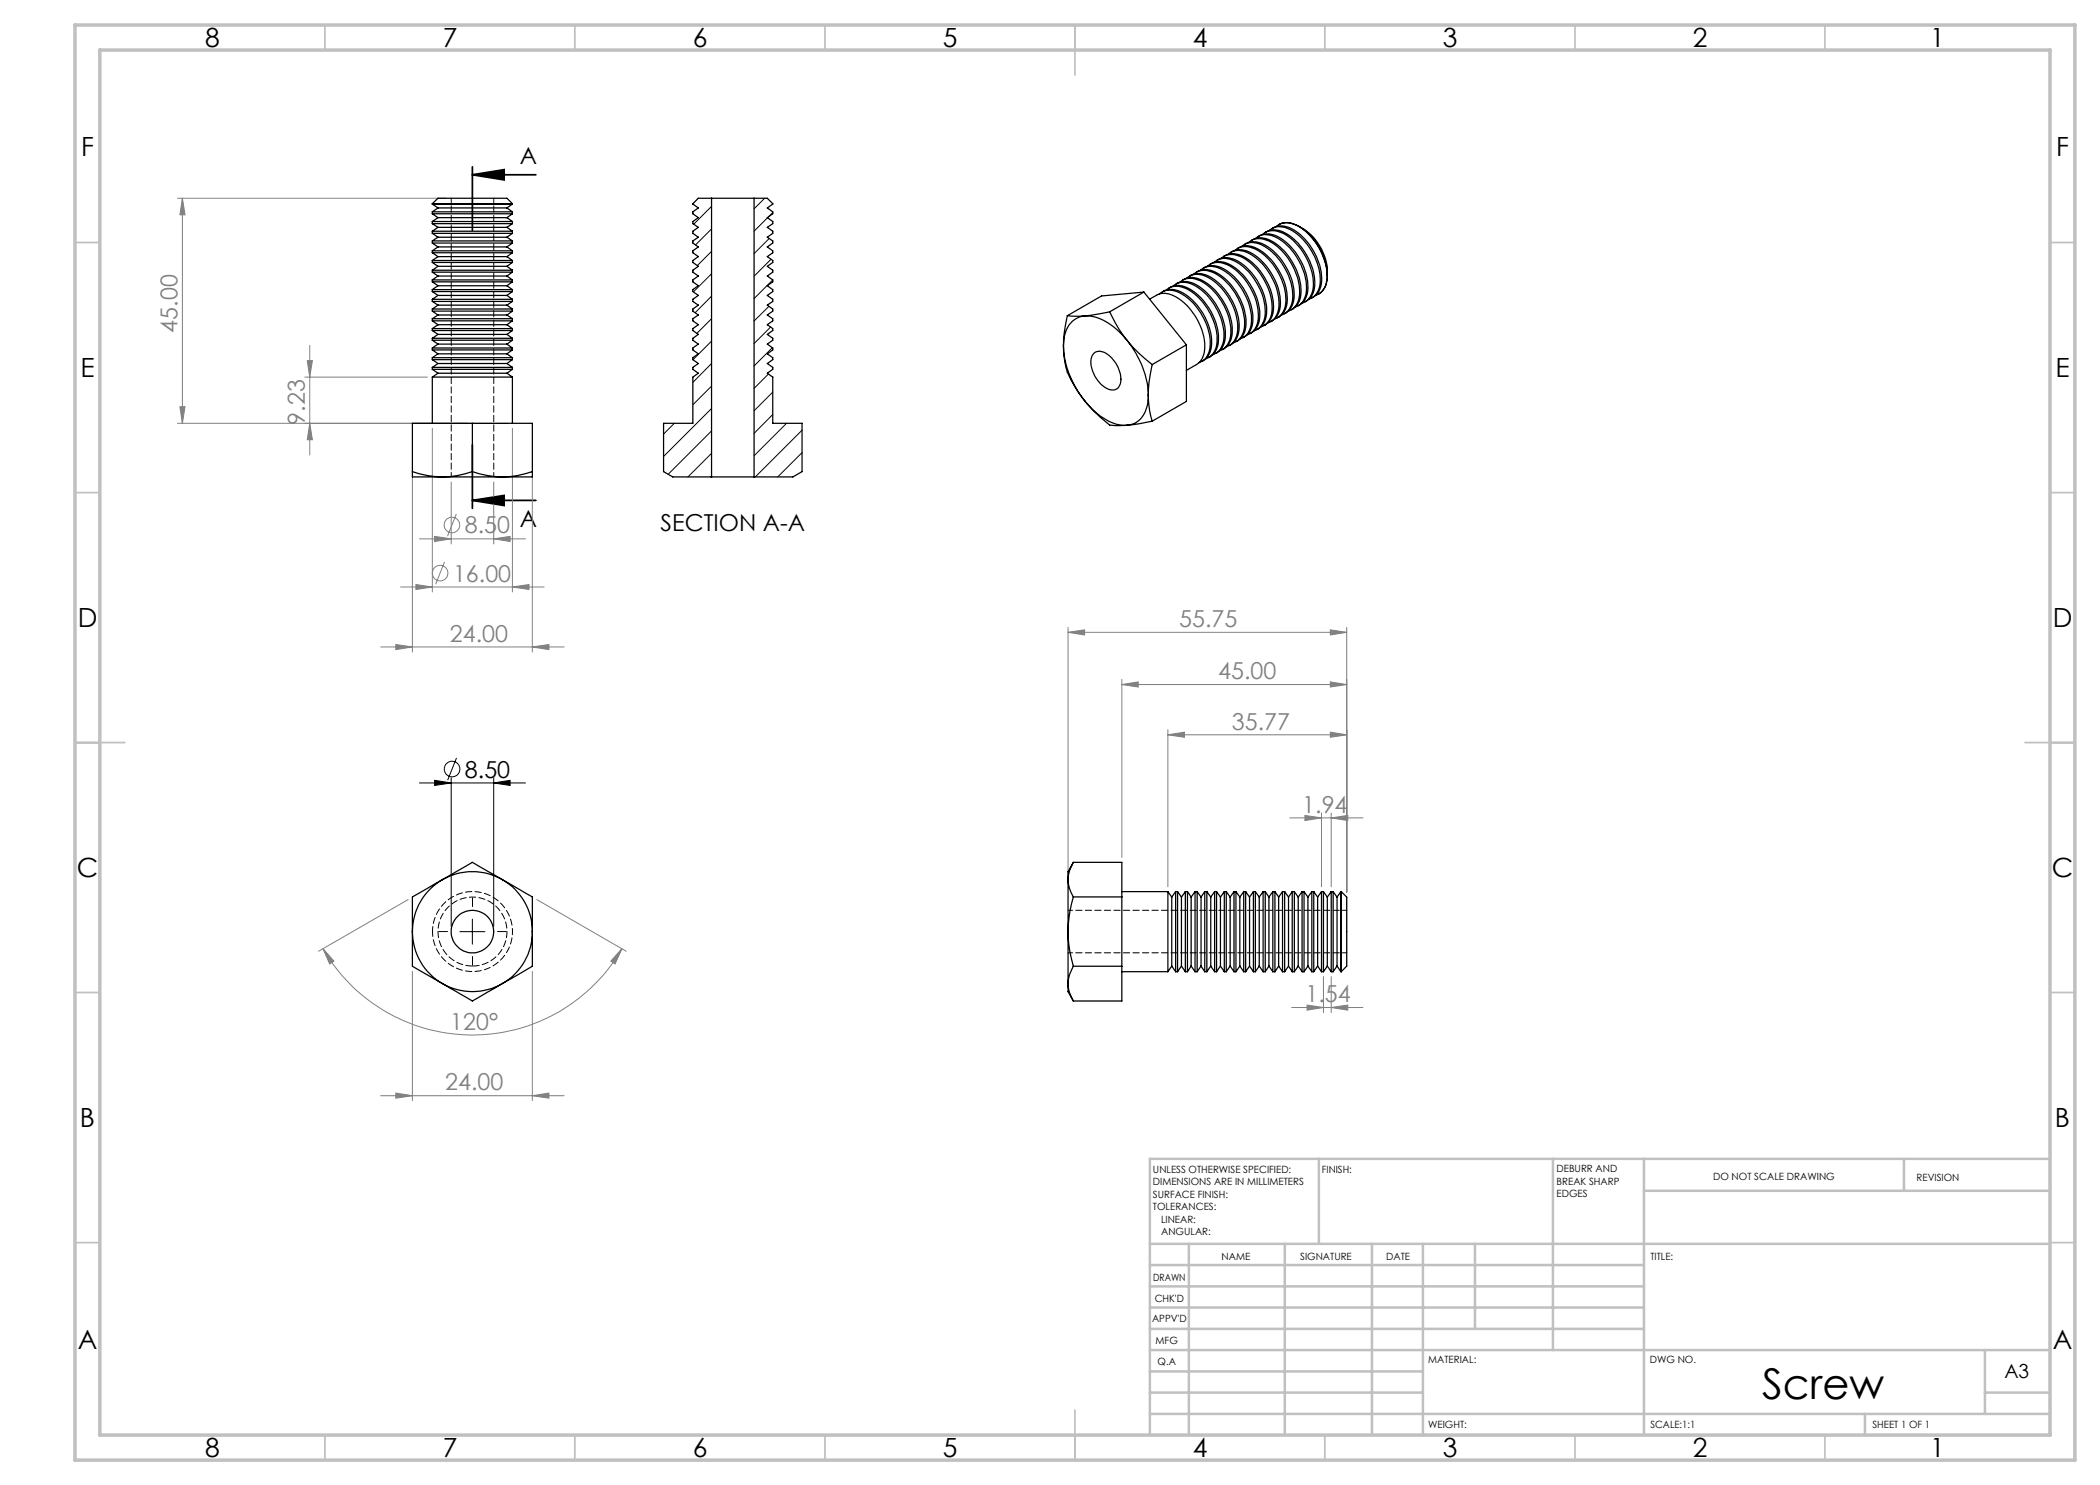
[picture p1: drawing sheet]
<svg xmlns="http://www.w3.org/2000/svg" width="420mm" height="297mm" viewBox="0 0 420 297" stroke-linecap="round" stroke-linejoin="round" font-family="sans-serif">
<g fill="none" stroke="#000" stroke-width=".2">
<path d="M83.9 156.6h21.2M86.9 156.1l3.3 .5-3.3 .5zM90.2 155.6v29.7M91.3 151.6l-1.8 4.4M98.7 156.6l3.3-.5v1zM98.7 155.6v29.7M92 186.3h5M94.5 183.8v5"/>
<circle cx="90.4" cy="153.8" r="1.55"/>
</g>
<g fill="none" stroke="#808080" stroke-width=".2">
<path d="M35.5 39.6h53.7M36.5 39.6v45.1M36.5 39.6l.5 3.4h-1zM61 75.4h24.5M61.5 72.1h1l-.6 3.3zM61.9 69.1v21.9M36 81.3h1l-.5 3.4zM61.9 84.7l.6 3.2h-1zM82.5 95.3v35.1M86.5 85.7v32.7M90.2 96.4v12.4M98.7 96.4v12.4"/>
<path d="M101.5 84.7h-66M102.5 85.7v32.7M106.5 95.3v35.1M80.1 117.4h28.7M83.2 116.9l3.3 .5-3.3 .5zM83.9 107.8h21.2M86.9 107.3l3.3 .5-3.3 .5zM88.9 112.4l-1.8 4.4M91.3 102.8l-1.8 4.4M98.7 107.8l3.3-.5v1zM102.5 117.4l3.3-.5v1zM76.1 129.4h36.7"/>
<path d="M79.2 128.9l3.3 .5-3.3 .5zM106.5 129.4l3.3-.5v1zM213.6 126.5l3.3-.5v1zM213.6 125.5v49.4M213.6 126.5h55.7M224.4 136.9l3.2-.5v1zM224.4 135.9v35.6M224.4 136.9h44.9M266.1 126l3.2 .5-3.2 .5zM266.1 136.4l3.2 .5-3.2 .5zM269.3 125.5v52.9M233.6 147l3.3-.6v1.1z"/>
<path d="M233.6 145.9v31.4M233.6 147h35.7M266.1 146.4l3.2 .6-3.2 .5zM81.6 179.9l-17.9 10.3M107.4 179.9l17.8 10.3M258 163.6h14.6M261 163.1l3.3 .5-3.3 .5zM264.3 162.6v14.7M266.2 163.6l3.4-.5v1zM266.2 162.6v14.7M64.6 189.7l2.2 2.5-.9 .6zM64.6 189.7a34.5 34.5 0 0 0 59.8 0"/>
<path d="M82.5 194.3v25.8M106.5 194.3v25.8M124.4 189.7l-1.4 3.1-.8-.6zM264.7 195.3v7.2M266.2 195.3v7.2M76.1 219.1h36.7M79.2 218.6l3.3 .5-3.3 .5zM106.5 219.1l3.3-.5v1zM258.3 201.5h14.3M261.4 201l3.3 .5-3.3 .5zM266.2 201.5l3.4-.5v1z"/>
<circle cx="88" cy="114.6" r="1.56"/>
<circle cx="90.4" cy="105" r="1.55"/>
</g>
<path d="M94.5 35l6.3-1.1v2.1zM94.5 35h12.7M94.5 33.4v12.7M94.5 89v12.7M94.5 100.1l6.3-1v2zM94.5 100.1h12.7" fill="none" stroke="#000" stroke-width=".35"/>
<path d="M89.5 186.3h-1.8M94.5 181.3v-1.7M94.5 191.3v1.8M99.5 186.3h1.8" fill="none" stroke="#000" stroke-width=".2" stroke-dasharray="15.2 1.3 1.3 1.3"/>
<g fill="none" stroke="#c0c0c0" stroke-width=".35">
<path d="M65 5v5M115 5v5M165 5v5M215 5v10M265 5v5M315 5v5M365 5v5M15 48.5h5M410 48.5h5M15 98.5h5M410 98.5h5M15 148.5h10"/>
<path d="M405 148.5h10M15 198.5h5M410 198.5h5M15 248.5h5M410 248.5h5M65 287v5M115 287v5M165 287v5M215 282v10M265 287v5M315 287v5M365 287v5"/>
</g>
<g fill="none" stroke="#c0c0c0" stroke-width=".5">
<path d="M263.8 231.8v17M310.6 231.8v38.2M328.8 231.8v55.2M328.8 238.2h81.2M380.8 231.8v6.4M410 231.8h-180v55.2M230 248.8h180M230 257.3h98.8M230 253h98.8M237.8 248.8v38.2M257 248.8v38.2M274.4 248.8v38.2"/>
<path d="M284.6 248.8v38.2M295 248.8v17M230 265.8h98.8M230 261.5h98.8M230 278.5h54.6M230 274.3h54.6M230 270h180M397 278.5h13M397 270v12.8M230 282.8h180M373 282.8v4.2"/>
</g>
<path d="M15 5h400v287h-400zM20 10h390v277h-390z" fill="none" stroke="#c0c0c0" stroke-width=".7"/>
<g fill="#000">
<path d="M94.5 35l6.3-1.1v2.1zM94.5 100.1l6.3-1v2z"/>
<path d="M86.9 156.1l3.3 .5-3.3 .5zM98.7 156.6l3.3-.5v1z"/>
</g>
<g fill="#808080">
<path d="M266.2 163.6l3.4-.5v1zM261 163.1l3.3 .5-3.3 .5z"/>
<path d="M213.6 126.5l3.3-.5v1zM266.1 126l3.2 .5-3.2 .5zM224.4 136.9l3.2-.5v1zM266.1 136.4l3.2 .5-3.2 .5zM233.6 147l3.3-.6v1.1zM266.1 146.4l3.2 .6-3.2 .5z"/>
<path d="M79.2 128.9l3.3 .5-3.3 .5zM106.5 129.4l3.3-.5v1zM83.2 116.9l3.3 .5-3.3 .5zM102.5 117.4l3.3-.5v1z"/>
<path d="M98.7 107.8l3.3-.5v1zM86.9 107.3l3.3 .5-3.3 .5z"/>
<path d="M64.6 189.7l2.2 2.5-.9 .6zM124.4 189.7l-1.4 3.1-.8-.6z"/>
<path d="M61.9 84.7l.6 3.2h-1zM61.5 72.1h1l-.6 3.3z"/>
<path d="M36.5 39.6l.5 3.4h-1zM36 81.3h1l-.5 3.4z"/>
<path d="M261.4 201l3.3 .5-3.3 .5zM266.2 201.5l3.4-.5v1z"/>
<path d="M79.2 218.6l3.3 .5-3.3 .5zM106.5 219.1l3.3-.5v1z"/>
</g>
<g fill="none" stroke="#000" stroke-width=".25">
<path d="M142.3 39.6h8.5M142.3 39.6h-2.6l-1.1 1.1 1.1 .9-1.1 .8v.4l1.1 .7-1.1 .8v.4l1.1 .8-1.1 .7v.5l1.1 .7-1.1 .8v.4l1.1 .8-1.1 .8v.3l1.1 .8-1.1 .8v.4l1.1 .8-1.1 .7v.4l1.1 .8-1.1 .8v.4l1.1 .7-1.1 .8v.4l1.1 .8-1.1 .8v.4l1.1 .7-1.1 .8v.4l1.1 .8-1.1 .7v.5l1.1 .7-1.1 .8v.4l1.1 .8-1.1 .8v.3l1.1 .8-1.1 .8v.4l1.1 .8-1.1 .7v.4l1.1 .8-1.1 .8v.4l1.1 .7-1.1 .8v9.3h-5.9v9.6l1.8 1.1h7.8M142.3 39.6v55.8M150.8 39.6h2.7l1.1 1.1-1.1 .9 1.1 .8v.4l-1.1 .7 1.1 .8v.4l-1.1 .8 1.1 .7v.5l-1.1 .7 1.1 .8v.4l-1.1 .8 1.1 .8v.3l-1.1 .8 1.1 .8v.4l-1.1 .8 1.1 .7v.4l-1.1 .8 1.1 .8v.4l-1.1 .7 1.1 .8v.4l-1.1 .8 1.1 .8v.4l-1.1 .7 1.1 .8v.4l-1.1 .8 1.1 .7v.5l-1.1 .7 1.1 .8v.4l-1.1 .8 1.1 .8v.3l-1.1 .8 1.1 .8v.4l-1.1 .8 1.1 .7v.4l-1.1 .8 1.1 .8v.4l-1.1 .7 1.1 .8v9.3h5.8v9.6l-1.8 1.1h-7.8M150.8 39.6v55.8M86.5 40.7h16M86.5 40.8h16M86.5 40.7l1.1-1.1h13.8l1.1 1.1M86.5 42.4h16M86.5 42.8h16M86.5 44.3h16M86.5 44.7h16"/>
<path d="M86.5 46.7h16M86.5 46.2h16M86.5 48.2h16M86.5 48.6h16M86.5 50.2h16M86.5 50.5h16M86.5 52.1h16M86.5 52.5h16M86.5 54h16M86.5 54.4h16M86.5 56h16M86.5 56.4h16"/>
<path d="M86.5 57.9h16M86.5 58.3h16M86.5 59.9h16M86.5 40.7v.1M86.5 42.4v.4M86.5 44.3v.4M86.5 46.2v.5M86.5 48.2v.4M86.5 50.2v.3M86.5 52.1v.4M86.5 54v.4M86.5 56v.4"/>
<path d="M86.5 57.9v.4M86.5 59.9v.4M86.5 40.8l1.1 .8M86.5 42.8l1.1 .7M86.5 44.7l1.1 .8M86.5 46.7l1.1 .7M86.5 48.6l1.1 .8M86.5 50.5l1.1 .8M86.5 52.5l1.1 .8M86.5 54.4l1.1 .8M86.5 56.4l1.1 .7M86.5 58.3l1.1 .8"/>
<path d="M87.6 41.6h13.8M87.6 43.5h13.8M87.6 45.5h13.8M87.6 47.4h13.8M87.6 49.4h13.8M87.6 51.3h13.8M87.6 53.3h13.8M87.6 55.2h13.8M87.6 57.1h13.8M87.6 59.1h13.8M87.6 41.6l-1.1 .8M87.6 43.5l-1.1 .8"/>
<path d="M87.6 45.5l-1.1 .7M87.6 47.4l-1.1 .8M87.6 49.4l-1.1 .8M87.6 51.3l-1.1 .8M87.6 53.3l-1.1 .7M87.6 55.2l-1.1 .8M87.6 57.1l-1.1 .8M87.6 59.1l-1.1 .8M101.4 41.6l1.1 .8M101.4 43.5l1.1 .8M101.4 45.5l1.1 .7M101.4 47.4l1.1 .8"/>
<path d="M101.4 49.4l1.1 .8M101.4 51.3l1.1 .8M101.4 53.3l1.1 .7M101.4 55.2l1.1 .8M101.4 57.1l1.1 .8M101.4 59.1l1.1 .8M102.5 40.7v.1M102.5 42.4v.4M102.5 44.3v.4M102.5 46.2v.5M102.5 48.2v.4M102.5 50.2v.3"/>
<path d="M102.5 52.1v.4M102.5 54v.4M102.5 56v.4M102.5 57.9v.4M102.5 59.9v.4M102.5 40.8l-1.1 .8M102.5 42.8l-1.1 .7M102.5 44.7l-1.1 .8M102.5 46.7l-1.1 .7M102.5 48.6l-1.1 .8M102.5 50.5l-1.1 .8M102.5 52.5l-1.1 .8"/>
<path d="M102.5 54.4l-1.1 .8M102.5 56.4l-1.1 .7M102.5 58.3l-1.1 .8M228.8 58.4l-6.9 4M228.8 58.4l8.5 10.6M228.8 58.4l-8.5 .8-6.8 3.9M229.9 59.8l1.4-.7a4.3 4.3 0 0 1 4.6 .8 12.2 12.2 0 0 1 5 10.2 3.6 3.6 0 0 1-1.6 2.8l-2 1.2M231.9 58.8a3.5 3.5 0 0 1 4.3-.1 12.3 12.3 0 0 1 5.8 10.7 3.3 3.3 0 0 1-2.2 3.1M232.4 58.4a4.1 4.1 0 0 1 4.9 .7 12.2 12.2 0 0 1 5 10.2 3.5 3.5 0 0 1-1.9 3M233.3 58a3.6 3.6 0 0 1 4.3-.1 12.3 12.3 0 0 1 5.8 10.7 3.3 3.3 0 0 1-2.2 3.1M233.8 57.6a3.9 3.9 0 0 1 4.5 .4 12.2 12.2 0 0 1 5.4 10.5 3.5 3.5 0 0 1-1.9 3M234.6 57.2a3.5 3.5 0 0 1 4.3-.1 12.3 12.3 0 0 1 5.9 10.7 3.3 3.3 0 0 1-2.2 3.1"/>
<path d="M235.2 56.8a4.1 4.1 0 0 1 4.9 .7 12.2 12.2 0 0 1 4.9 10.2 3.5 3.5 0 0 1-1.9 3M236 56.4a3.6 3.6 0 0 1 4.3-.1 12.3 12.3 0 0 1 5.8 10.8 3.3 3.3 0 0 1-2.2 3M236.5 56a3.9 3.9 0 0 1 4.5 .4 12.2 12.2 0 0 1 5.4 10.5 3.5 3.5 0 0 1-1.9 3M237.4 55.6a3.5 3.5 0 0 1 4.3-.1 12.3 12.3 0 0 1 5.8 10.7 3.3 3.3 0 0 1-2.2 3.2M237.9 55.2a4.1 4.1 0 0 1 4.9 .7 12.2 12.2 0 0 1 5 10.2 3.5 3.5 0 0 1-1.9 3M238.8 54.8a3.6 3.6 0 0 1 4.3-.1 12.3 12.3 0 0 1 5.8 10.8 3.3 3.3 0 0 1-2.2 3M239.3 54.4a3.9 3.9 0 0 1 4.5 .4 12.2 12.2 0 0 1 5.4 10.5 3.5 3.5 0 0 1-1.9 3M240.1 54a3.5 3.5 0 0 1 4.3-.1 12.3 12.3 0 0 1 5.9 10.8 3.3 3.3 0 0 1-2.2 3.1M240.6 53.7a4.2 4.2 0 0 1 5 .6 12.2 12.2 0 0 1 4.9 10.2 3.5 3.5 0 0 1-1.9 3M241.5 53.2a3.6 3.6 0 0 1 4.3-.1 12.3 12.3 0 0 1 5.8 10.8 3.3 3.3 0 0 1-2.2 3.1M242 52.8a4 4 0 0 1 4.5 .4 12.2 12.2 0 0 1 5.4 10.5 3.5 3.5 0 0 1-1.9 3M242.9 52.5a3.5 3.5 0 0 1 4.3-.2 12.3 12.3 0 0 1 5.8 10.8 3.3 3.3 0 0 1-2.2 3.1"/>
<path d="M243.4 52.1a4.2 4.2 0 0 1 4.9 .6 12.5 12.5 0 0 1 5 10.2 3.5 3.5 0 0 1-1.9 3M244.3 51.6a3.6 3.6 0 0 1 4.3-.1 12.3 12.3 0 0 1 5.8 10.8 3.3 3.3 0 0 1-2.2 3.1M244.8 51.3a4 4 0 0 1 4.5 .3 12.4 12.4 0 0 1 5.4 10.5 3.5 3.5 0 0 1-1.9 3M245.6 50.9a3.5 3.5 0 0 1 4.3-.1 12.3 12.3 0 0 1 5.9 10.7 3.3 3.3 0 0 1-2.2 3.1M246.1 50.5a4.2 4.2 0 0 1 5 .6 12 12 0 0 1 4.9 10.7 3.4 3.4 0 0 1-1.9 2.5M247 50.1a3.6 3.6 0 0 1 4.3-.2 12.3 12.3 0 0 1 5.8 10.8 3.3 3.3 0 0 1-2.1 3.1M247.5 49.7a4 4 0 0 1 4.5 .4 12.4 12.4 0 0 1 5.4 10.4 3.5 3.5 0 0 1-1.9 3M248.4 49.3a3.5 3.5 0 0 1 4.3-.1 12.3 12.3 0 0 1 5.8 10.7 3.3 3.3 0 0 1-2.2 3.1M248.9 48.9a4.2 4.2 0 0 1 4.9 .6 12 12 0 0 1 4.9 10.7 3.4 3.4 0 0 1-1.8 2.6M249.8 48.5a3.6 3.6 0 0 1 4.3-.1 12.3 12.3 0 0 1 5.8 10.7 3.3 3.3 0 0 1-2.2 3.1M250.3 48.1a4 4 0 0 1 4.5 .4 12.4 12.4 0 0 1 5.4 10.4 3.5 3.5 0 0 1-1.9 3M251.1 47.7a3.5 3.5 0 0 1 4.3-.1 12.3 12.3 0 0 1 5.9 10.7 3.3 3.3 0 0 1-2.2 3.1"/>
<path d="M251.6 47.3a4.2 4.2 0 0 1 5 .6 12 12 0 0 1 4.9 10.7 3.4 3.4 0 0 1-1.9 2.6M252.5 46.9a3.6 3.6 0 0 1 4.3-.1 12.3 12.3 0 0 1 5.8 10.7 3.3 3.3 0 0 1-2.2 3.1M253 46.5a4 4 0 0 1 4.5 .4 12.4 12.4 0 0 1 5.4 10.5 3.5 3.5 0 0 1-1.9 3M253.9 46.1a3.5 3.5 0 0 1 4.3-.1 12.3 12.3 0 0 1 5.8 10.8 3.4 3.4 0 0 1-2.2 3M254.4 45.7a4.2 4.2 0 0 1 4.9 .7 12 12 0 0 1 4.9 10.6 3.4 3.4 0 0 1-1.8 2.6M255.3 45.3a3.6 3.6 0 0 1 4.3-.1 12.3 12.3 0 0 1 5.8 10.7 3.4 3.4 0 0 1-2.2 3.1M255.8 44.9a4.1 4.1 0 0 1 4.3 .6 12.4 12.4 0 0 1 5.4 9.6M259.8 45.3a10.7 10.7 0 0 1 5.7 9.8M265.5 55.1a3.9 3.9 0 0 1-1.7 3.7M86.5 60.3h16M86.5 61.8h16M86.5 62.2h16"/>
<path d="M86.5 64.2h16M86.5 63.7h16M86.5 65.7h16M86.5 66.1h16M86.5 67.7h16M86.5 68h16M86.5 69.6h16M86.5 70h16M86.5 71.5h16M86.5 71.9h16M86.5 73.5h16M86.5 73.9h16"/>
<path d="M86.5 75.4h16M86.5 61.8v.4M86.5 63.7v.5M86.5 65.7v.4M86.5 67.7v.3M86.5 69.6v.4M86.5 71.5v.4M86.5 73.5v.4M86.5 75.4v9.3M86.5 60.3l1.1 .7M86.5 62.2l1.1 .8M86.5 64.2l1.1 .7"/>
<path d="M86.5 66.1l1.1 .8M86.5 68l1.1 .8M86.5 70l1.1 .8M86.5 71.9l1.1 .8M86.5 73.9l1.1 .7M87.6 61h13.8M87.6 63h13.8M87.6 64.9h13.8M87.6 66.9h13.8M87.6 68.8h13.8M87.6 70.8h13.8M87.6 72.7h13.8"/>
<path d="M87.6 74.6h13.8M87.6 61l-1.1 .8M87.6 63l-1.1 .7M87.6 64.9l-1.1 .8M87.6 66.9l-1.1 .8M87.6 68.8l-1.1 .8M87.6 70.8l-1.1 .7M87.6 72.7l-1.1 .8M87.6 74.6l-1.1 .8M101.4 61l1.1 .8M101.4 63l1.1 .7M101.4 64.9l1.1 .8"/>
<path d="M101.4 66.9l1.1 .8M101.4 68.8l1.1 .8M101.4 70.8l1.1 .7M101.4 72.7l1.1 .8M101.4 74.6l1.1 .8M102.5 61.8v.4M102.5 63.7v.5M102.5 65.7v.4M102.5 67.7v.3M102.5 69.6v.4M102.5 71.5v.4M102.5 73.5v.4"/>
<path d="M102.5 75.4v9.3M102.5 60.3l-1.1 .7M102.5 62.2l-1.1 .8M102.5 64.2l-1.1 .7M102.5 66.1l-1.1 .8M102.5 68l-1.1 .8M102.5 70l-1.1 .8M102.5 71.9l-1.1 .8M102.5 73.9l-1.1 .7M212.7 69.2a18.4 18.4 0 0 0 4.2 10.9M212.7 69.2a14.5 14.5 0 0 0 3.2 9.6l1 1.3M213.5 63.1l3.4 .1"/>
<path d="M213.5 63.1l-.7 3.6-.1 2.5M216.9 63.2a10.1 10.1 0 0 1 7.5 3.8l1 1.1M216.9 63.2a4.9 4.9 0 0 0-4.1 4.8l-.1 1.2M218.8 70.7a2.45 2.45 0 0 1 3.3 .7 6.3 6.3 0 0 1 1.9 5.4 1.76 1.76 0 0 1-2.8 .8 6.3 6.3 0 0 1-3-5.9zM221.9 62.4l.4 .7a23.4 23.4 0 0 0 3.1 5M221.9 62.4l-5 .8M225.4 68.1a28.6 28.6 0 0 0 5 4.8M225.4 68.1a18.6 18.6 0 0 1 4.3 10.9M229.7 79a5.8 5.8 0 0 1-2.9 5.7l-1.4 .4M229.7 79l.2 3.2 .5 2M230.4 72.9l-.6 3.6-.1 2.5M237.3 69l-6.9 3.9"/>
<path d="M237.3 69v11.3l-6.9 3.9M82.5 94.3a19 19 0 0 0 6 1.1M82.5 94.3v1.1h6M82.5 94.3v-9.6h24v9.6M88.5 95.4h12M94.5 94.3a18.3 18.3 0 0 1-6 1.1M94.5 94.3a19 19 0 0 0 6 1.1M94.5 84.7v9.6M106.5 94.3a18.3 18.3 0 0 1-6 1.1M106.5 94.3v1.1h-6M142.3 95.4h8.5M216.9 80.1a12.3 12.3 0 0 0 7.5 5h1"/>
<path d="M216.9 80.1l2 2.2 2.4 2.2a2.93 2.93 0 0 0 2.6 .6h1.5M230.4 84.2l-5 .9M88.5 175.9a12.1 12.1 0 0 0-6 10.4M88.5 175.9l-6 3.5v6.9M88.5 175.9a12.1 12.1 0 0 1 12 0M88.5 175.9l6-3.4 6 3.4M100.5 175.9a11.9 11.9 0 0 1 6 10.4M100.5 175.9l6 3.5v6.9M213.6 175.9a6.8 6.8 0 0 0 1.1 3.5M213.6 175.9v10.4M214.7 179.4l-.4 1.3a25 25 0 0 0-.7 5.6M214.7 172.5a7.1 7.1 0 0 0-1.1 3.4"/>
<path d="M214.7 172.5l-1.1 1.8v1.6M214.7 179.4h9.7M214.7 172.5h9.7v27.7h-9.7M224.4 178.3h9.2M233.6 178.3v16M233.6 178.3l.8 1.1M234.4 179.4v13.8M235.1 178.3v16M235.1 178.3h.4M235.1 178.3l-.7 1.1M235.5 178.3v16M235.5 178.3l.8 1.1"/>
<path d="M236.3 179.4v13.8M237.1 178.3v16M237.1 178.3h.4M237.1 178.3l-.8 1.1M237.5 178.3v16M237.5 178.3l.7 1.1M238.2 179.4v13.8M239 178.3v16M239 178.3h.4M239 178.3l-.8 1.1M239.4 178.3v16M239.4 178.3l.8 1.1"/>
<path d="M240.2 179.4v13.8M240.9 178.3v16M240.9 178.3h.5M240.9 178.3l-.7 1.1M241.4 178.3v16M241.4 178.3l.7 1.1M242.1 179.4v13.8M242.9 178.3v16M242.9 178.3h.4M242.9 178.3l-.8 1.1M243.3 178.3v16M243.3 178.3l.8 1.1"/>
<path d="M244.1 179.4v13.8M244.9 178.3v16M244.9 178.3h.4M244.9 178.3l-.8 1.1M245.3 178.3v16M245.3 178.3l.7 1.1M246 179.4v13.8M246.8 178.3v16M246.8 178.3h.4M246.8 178.3l-.8 1.1M247.2 178.3v16M247.2 178.3l.8 1.1"/>
<path d="M248 179.4v13.8M248.7 178.3v16M248.7 178.3l-.7 1.1M248.7 178.3h.4M249.1 178.3v16M249.1 178.3l.8 1.1M249.9 179.4v13.8M250.7 178.3v16M250.7 178.3h.4M250.7 178.3l-.8 1.1M251.1 178.3v16M251.1 178.3l.7 1.1"/>
<path d="M251.8 179.4v13.8M252.6 178.3v16M252.6 178.3h.4M252.6 178.3l-.8 1.1M253 178.3v16M253 178.3l.8 1.1M253.8 179.4v13.8M254.6 178.3v16M254.6 178.3h.4M254.6 178.3l-.8 1.1M255 178.3v16M255 178.3l.7 1.1"/>
<path d="M255.7 179.4v13.8M256.5 178.3v16M256.5 178.3h.4M256.5 178.3l-.8 1.1M256.9 178.3v16M256.9 178.3l.8 1.1M257.7 179.4v13.8M258.4 178.3v16M258.4 178.3h.5M258.4 178.3l-.7 1.1M258.9 178.3v16M258.9 178.3l.7 1.1"/>
<path d="M259.6 179.4v13.8M260.4 178.3v16M260.4 178.3h.4M260.4 178.3l-.8 1.1M260.8 178.3v16M260.8 178.3l.8 1.1M261.6 179.4v13.8M262.4 178.3v16M262.4 178.3h.3M262.4 178.3l-.8 1.1M262.7 178.3v16M262.7 178.3l.8 1.1"/>
<path d="M263.5 179.4v13.8M264.3 178.3v16M264.3 178.3h.4M264.3 178.3l-.8 1.1M264.7 178.3v16M264.7 178.3l.8 1.1M265.5 179.4v13.8M266.2 178.3v16M266.2 178.3h.4M266.2 178.3l-.7 1.1M266.6 178.3v16M266.6 178.3l.8 1.1"/>
<path d="M267.4 179.4v13.8M268.2 178.3v16M268.2 178.3h.1M268.2 178.3l-.8 1.1M268.3 178.3v16M268.3 178.3l1 1.1v13.8l-1 1.1M82.5 186.3a12 12 0 0 0 6 10.4M82.5 186.3v6.9l6 3.5M88.5 196.7a11.9 11.9 0 0 0 12 0M88.5 196.7l6 3.5 6-3.5M106.5 186.3a11.8 11.8 0 0 1-6 10.4M106.5 186.3v6.9l-6 3.5"/>
<path d="M213.6 186.3a23.8 23.8 0 0 0 1.1 6.9M213.6 186.3v10.4M213.6 196.7a6.7 6.7 0 0 0 1.1 3.5M213.6 196.7v1.6l1.1 1.9M214.7 193.2a7.1 7.1 0 0 0-1.1 3.5M214.7 193.2h9.7M224.4 194.3h9.2M234.4 193.2l.7 1.1M234.4 193.2l-.8 1.1M235.1 194.3h.4M236.3 193.2l.8 1.1M236.3 193.2l-.8 1.1"/>
<path d="M237.1 194.3h.4M238.2 193.2l.8 1.1M238.2 193.2l-.7 1.1M239 194.3h.4M240.2 193.2l.7 1.1M240.2 193.2l-.8 1.1M240.9 194.3h.5M242.1 193.2l.8 1.1M242.1 193.2l-.7 1.1M242.9 194.3h.4M244.1 193.2l.8 1.1M244.1 193.2l-.8 1.1"/>
<path d="M244.9 194.3h.4M246 193.2l.8 1.1M246 193.2l-.7 1.1M246.8 194.3h.4M248 193.2l.7 1.1M248 193.2l-.8 1.1M248.7 194.3h.4M249.9 193.2l.8 1.1M249.9 193.2l-.8 1.1M250.7 194.3h.4M251.8 193.2l.8 1.1M251.8 193.2l-.7 1.1"/>
<path d="M252.6 194.3h.4M253.8 193.2l.8 1.1M253.8 193.2l-.8 1.1M254.6 194.3h.4M255.7 193.2l.8 1.1M255.7 193.2l-.7 1.1M256.5 194.3h.4M257.7 193.2l.7 1.1M257.7 193.2l-.8 1.1M258.4 194.3h.5M259.6 193.2l.8 1.1M259.6 193.2l-.7 1.1"/>
<path d="M260.4 194.3h.4M261.6 193.2l.8 1.1M261.6 193.2l-.8 1.1M262.4 194.3h.3M263.5 193.2l.8 1.1M263.5 193.2l-.8 1.1M264.3 194.3h.4M265.5 193.2l.7 1.1M265.5 193.2l-.8 1.1M266.2 194.3h.4M267.4 193.2l.8 1.1M267.4 193.2l-.8 1.1"/>
<path d="M268.2 194.3h.1"/>
<circle cx="94.5" cy="186.3" r="4.3"/>
</g>
<path d="M86.5 186.3a8 8 0 0 0 11.8 7 8 8 0 0 0 .5-13.7 8 8 0 0 0-12.3 6.1v.6" fill="none" stroke="#000" stroke-width=".2" stroke-dasharray="1.3 .6" stroke-dashoffset=".3"/>
<path d="M94.5 193.2a6.9 6.9 0 0 0 6.1-10.2 6.9 6.9 0 0 0-11.9-.5 6.9 6.9 0 0 0 5.2 10.7h.6" fill="none" stroke="#000" stroke-width=".2" stroke-dasharray="1.3 .6" stroke-dashoffset="-.1"/>
<path d="M90.3 39.6v55.8M98.8 95.4v-55.8M213.6 190.6h55.8M269.4 182.1h-55.8" fill="none" stroke="#000" stroke-width=".2" stroke-dasharray="1.3 .6" stroke-dashoffset=".4"/>
<g fill="none" stroke="#000" stroke-width=".2">
<path d="M152.9 39.6l-2.1 2.2M142.3 41.3l-3.6 3.5M142.3 45.8l-3.2 3.2M142.3 50.3l-2.8 2.8M142.3 54.7l-3.6 3.7M142.3 59.2l-3.3 3.3M153.5 43.6l-2.7 2.6M153.8 47.7l-3 3M154.2 51.9l-3.4 3.3M154.6 42.5l-.9 .9M154.6 56l-3.8 3.7M142.3 63.7l-2.9 3"/>
<path d="M142.3 68.2l-3.7 3.8M142.3 72.7l-3.7 3.8M142.3 77.2l-3.7 3.8M153.7 74.8l-2.9 2.9M153.8 61.3l-3 2.9M154.1 65.4l-3.3 3.3M154.5 69.5l-3.7 3.7M154.6 78.4l-3.8 3.8M134.9 84.7l-2.2 2.1M142.3 81.7l-9.6 9.6M142.3 86.2l-8.7 8.7M142.3 90.7l-4.7 4.7"/>
<path d="M142.3 95.2l-.2 .2M154.6 82.9l-3.8 3.8M157.3 84.7l-6.5 6.5M160.4 86l-9.3 9.4M160.4 90.5l-4.9 4.9"/>
</g>
<text font-size="8.5" x="352.4" y="279.7">Screw</text>
<g font-size="5.3">
<text x="41" y="9.5">8</text>
<text x="88.5" y="9.5">7</text>
<text x="138.5" y="9.5">6</text>
<text x="188.5" y="9.5">5</text>
<text x="238.5" y="9.5">4</text>
<text x="288.5" y="9.5">3</text>
<text x="338.5" y="9.5">2</text>
<text x="386" y="9.5">1</text>
<text x="16.2" y="31.3">F</text>
<text x="411.2" y="31.3">F</text>
<text x="16.1" y="75.5">E</text>
<text x="411.1" y="75.5">E</text>
<text x="15.5" y="125.5">D</text>
<text x="410.5" y="125.5">D</text>
<text x="15.4" y="175.5">C</text>
<text x="410.4" y="175.5">C</text>
<text x="16" y="225.5">B</text>
<text x="411" y="225.5">B</text>
<text x="15.5" y="269.8">A</text>
<text x="410.5" y="269.8">A</text>
<text x="41" y="291.5">8</text>
<text x="88.5" y="291.5">7</text>
<text x="138.5" y="291.5">6</text>
<text x="188.5" y="291.5">5</text>
<text x="238.5" y="291.5">4</text>
<text x="288.5" y="291.5">3</text>
<text x="338.5" y="291.5">2</text>
<text x="386" y="291.5">1</text>
</g>
<g font-size="4.7">
<text x="104" y="32.7">A</text>
<text x="104" y="105.5">A</text>
<text x="132.1" y="106.2">SECTION A-A</text>
<text x="93" y="155.5">8.50</text>
</g>
<g font-size="4.7" fill="#808080">
<text x="35.5" y="66.5" transform="rotate(-90 35.5 66.5)">45.00</text>
<text x="61" y="84.9" transform="rotate(-90 61 84.9)">9.23</text>
<text x="93" y="106.7">8.50</text>
<text x="90.6" y="116.3">16.00</text>
<text x="235.9" y="125.4">55.75</text>
<text x="90" y="128.4">24.00</text>
<text x="243.7" y="135.9">45.00</text>
<text x="246.4" y="145.9">35.77</text>
<text x="260.5" y="162.6">1.94</text>
<text x="261.1" y="200.5">1.54</text>
<text x="90.1" y="206" transform="rotate(-1 90.1 206)">120°</text>
<text x="89.1" y="218.1">24.00</text>
</g>
<text font-size="3.9" x="400.9" y="275.5">A3</text>
<g font-size="2">
<text x="230.6" y="234.6">UNLESS OTHERWISE SPECIFIED:</text>
<text x="230.6" y="237.1">DIMENSIONS ARE IN MILLIMETERS</text>
<text x="230.6" y="239.6">SURFACE FINISH:</text>
<text x="264.4" y="234.6">FINISH:</text>
<text x="311.3" y="234.5">DEBURR AND</text>
<text x="311.3" y="237">BREAK SHARP</text>
<text x="311.3" y="239.5">EDGES</text>
<text x="342.6" y="236">DO NOT SCALE DRAWING</text>
<text x="383.3" y="236.2">REVISION</text>
<text x="230.6" y="242.1">TOLERANCES:</text>
<text x="232.2" y="244.6">LINEAR:</text>
<text x="232.2" y="247.1">ANGULAR:</text>
<text x="244.3" y="252">NAME</text>
<text x="260" y="251.9">SIGNATURE</text>
<text x="277.2" y="251.9">DATE</text>
<text x="330.1" y="251.9">TITLE:</text>
<text x="230.6" y="256.1">DRAWN</text>
<text x="230.9" y="260.3">CHK'D</text>
<text x="230.4" y="264.4">APPV'D</text>
<text x="231.1" y="268.8">MFG</text>
<text x="231.5" y="273">Q.A</text>
<text x="285.6" y="272.5">MATERIAL:</text>
<text x="330" y="272.5">DWG NO.</text>
<text x="285.6" y="285.5">WEIGHT:</text>
<text x="330.1" y="285.6">SCALE:1:1</text>
<text x="374.5" y="285.6">SHEET 1 OF 1</text>
</g>
</svg>
